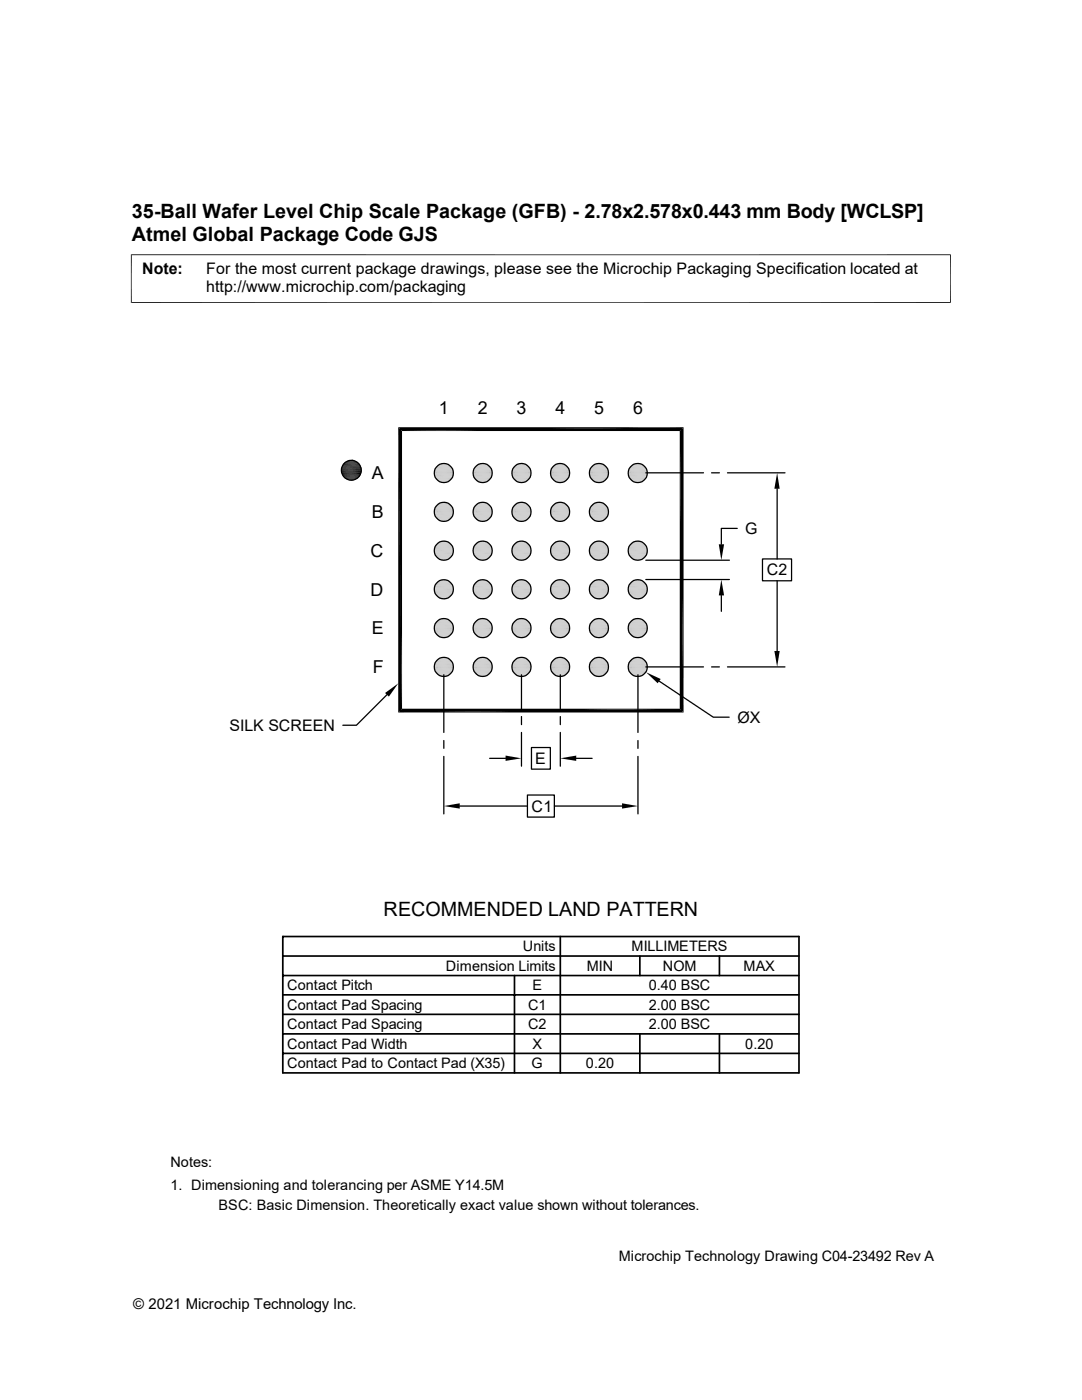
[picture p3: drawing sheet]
<svg xmlns="http://www.w3.org/2000/svg" width="216mm" height="279mm" viewBox="0 0 216 279" stroke-linecap="round" stroke-linejoin="round" font-family="sans-serif">
<g fill="#c0c0c0">
<path d="M88.3 92.5h.5z"/>
<path d="M96 92.5h.5z"/>
<path d="M103.8 92.5h.5z"/>
<path d="M111.5 92.5h.5z"/>
<path d="M119.3 92.5h.4z"/>
<path d="M127 92.5h.5z"/>
<path d="M126.8 92.5h.9z"/>
<path d="M127 92.5h.7z"/>
<path d="M119.1 92.5h.9z"/>
<path d="M119.3 92.5h.7z"/>
<path d="M111.4 92.5h.8z"/>
<path d="M111.5 92.5h.7z"/>
<path d="M103.6 92.5h.9z"/>
<path d="M103.8 92.5h.7z"/>
<path d="M95.9 92.5h.8z"/>
<path d="M96 92.5h.7z"/>
<path d="M88.1 92.5h.9z"/>
<path d="M88.3 92.5h.7z"/>
<path d="M126.6 92.6h1.3z"/>
<path d="M126.8 92.5l1.1 .1z"/>
<path d="M118.9 92.6h1.2z"/>
<path d="M119.1 92.5l1 .1z"/>
<path d="M111.1 92.6h1.3z"/>
<path d="M111.4 92.5l1 .1z"/>
<path d="M103.4 92.6h1.2z"/>
<path d="M103.6 92.5l1 .1z"/>
<path d="M95.7 92.6h1.2z"/>
<path d="M95.9 92.5l1 .1z"/>
<path d="M87.9 92.6h1.3z"/>
<path d="M88.1 92.5l1.1 .1z"/>
<path d="M126.5 92.6h1.6z"/>
<path d="M126.6 92.6h1.5z"/>
<path d="M118.7 92.6h1.6z"/>
<path d="M118.9 92.6h1.4z"/>
<path d="M111 92.6h1.6z"/>
<path d="M111.1 92.6h1.5z"/>
<path d="M103.3 92.6h1.6z"/>
<path d="M103.4 92.6h1.5z"/>
<path d="M95.5 92.6h1.6z"/>
<path d="M95.7 92.6h1.4z"/>
<path d="M87.8 92.6h1.6z"/>
<path d="M87.9 92.6h1.5z"/>
<path d="M126.3 92.7h1.9z"/>
<path d="M126.5 92.6l1.7 .1z"/>
<path d="M118.5 92.7h2z"/>
<path d="M118.7 92.6l1.8 .1z"/>
<path d="M110.8 92.7h1.9z"/>
<path d="M111 92.6l1.7 .1z"/>
<path d="M103.1 92.7h1.9z"/>
<path d="M103.3 92.6l1.7 .1z"/>
<path d="M95.3 92.7h1.9z"/>
<path d="M95.5 92.6l1.7 .1z"/>
<path d="M87.6 92.7h1.9z"/>
<path d="M87.8 92.6l1.7 .1z"/>
</g>
<g fill="none" stroke="#c0c0c0" stroke-width=".2">
<path d="M86.6 94.1h3.9M86.6 94.5h3.9M86.6 94.7h3.9M86.7 93.9h3.8M86.7 93.8h3.7M86.7 95h3.7M86.7 93.6h3.6M86.7 95.2h3.6M86.8 93.4h3.5M86.8 95.4h3.5M87 93.3h3.2M87 95.5h3.2"/>
<path d="M87 93.1h3M87 95.7h3M87.2 93h2.8M87.2 95.8h2.8M87.3 92.9h2.5M87.3 95.9h2.5M87.5 92.8h2.2M87.5 96h2.2M94.4 94.1h3.8M94.4 94.5h3.8M94.4 94.7h3.8M94.4 93.9h3.8"/>
<path d="M94.4 93.8h3.7M94.4 95h3.7M94.5 93.6h3.6M94.5 95.2h3.6M94.6 93.4h3.4M94.6 95.4h3.4M94.7 93.3h3.2M94.7 95.5h3.2M94.8 93.1h3M94.8 95.7h3M94.9 93h2.8M94.9 95.8h2.8"/>
<path d="M95 92.9h2.5M95 95.9h2.5M95.2 92.8h2.2M95.2 96h2.2M102.1 94.1h3.9M102.1 94.5h3.9M102.1 94.7h3.9M102.2 93.9h3.7M102.2 93.8h3.7M102.2 95h3.7M102.2 93.6h3.6M102.2 95.2h3.6"/>
<path d="M102.3 93.4h3.4M102.3 95.4h3.4M102.4 93.3h3.3M102.4 95.5h3.3M102.5 93.1h3M102.5 95.7h3M102.7 93h2.8M102.7 95.8h2.8M102.8 92.9h2.5M102.8 95.9h2.5M102.9 92.8h2.3M102.9 96h2.3"/>
<path d="M109.9 94.1h3.8M109.9 94.5h3.8M109.9 94.7h3.8M109.9 93.9h3.8M109.9 93.8h3.7M109.9 95h3.7M110 93.6h3.6M110 95.2h3.6M110.1 93.4h3.4M110.1 95.4h3.4M110.2 93.3h3.2M110.2 95.5h3.2"/>
<path d="M110.3 93.1h3M110.3 95.7h3M110.4 93h2.8M110.4 95.8h2.8M110.5 92.9h2.5M110.5 95.9h2.5M110.7 92.8h2.2M110.7 96h2.2M117.6 94.1h3.9M117.6 94.5h3.9M117.6 94.7h3.9M117.6 93.8h3.8"/>
<path d="M117.6 93.9h3.8M117.6 95h3.8M117.7 93.6h3.6M117.7 95.2h3.6M117.8 93.4h3.4M117.8 95.4h3.4M117.9 93.3h3.3M117.9 95.5h3.3M118 93.1h3M118 95.7h3M118.2 93h2.7M118.2 95.8h2.7"/>
<path d="M118.2 92.9h2.6M118.2 95.9h2.6M118.4 92.8h2.2M118.4 96h2.2M125.3 94.1h3.9M125.3 94.5h3.9M125.3 94.7h3.9M125.4 93.8h3.7M125.4 93.9h3.8M125.4 95h3.7M125.5 93.6h3.6M125.5 95.2h3.6"/>
<path d="M125.6 93.4h3.4M125.6 95.4h3.4M125.6 93.3h3.3M125.6 95.5h3.3M125.7 93.1h3.1M125.7 95.7h3.1M125.9 93h2.8M125.9 95.8h2.8M126 92.9h2.5M126 95.9h2.5M126.2 92.8h2.2M126.2 96h2.2"/>
</g>
<path d="M86.6 94.3h3.9M86.7 94.8h3.8M94.4 94.3h3.8M94.4 94.8h3.8M102.1 94.3h3.9M102.2 94.8h3.7M109.9 94.3h3.8M109.9 94.8h3.8M117.6 94.3h3.9M117.6 94.8h3.8M125.3 94.3h3.9M125.4 94.8h3.8" fill="none" stroke="#c0c0c0" stroke-width=".21"/>
<g fill="#c0c0c0">
<path d="M126.3 96.1h1.8z"/>
<path d="M126.3 96.1h1.9z"/>
<path d="M118.5 96.1h1.8z"/>
<path d="M118.5 96.1h2z"/>
<path d="M110.8 96.1h1.8z"/>
<path d="M110.8 96.1h1.9z"/>
<path d="M103.1 96.1h1.8z"/>
<path d="M103.1 96.1h1.9z"/>
<path d="M95.3 96.1h1.8z"/>
<path d="M95.3 96.1h1.9z"/>
<path d="M87.6 96.1h1.8z"/>
<path d="M87.6 96.1h1.9z"/>
<path d="M126.5 96.1l1.4 .1z"/>
<path d="M126.5 96.1h1.6z"/>
<path d="M118.7 96.1l1.4 .1z"/>
<path d="M118.7 96.1h1.6z"/>
<path d="M111 96.1l1.4 .1z"/>
<path d="M111 96.1h1.6z"/>
<path d="M103.3 96.1l1.3 .1z"/>
<path d="M103.3 96.1h1.6z"/>
<path d="M95.5 96.1l1.4 .1z"/>
<path d="M95.5 96.1h1.6z"/>
<path d="M87.8 96.1l1.4 .1z"/>
<path d="M87.8 96.1h1.6z"/>
<path d="M126.6 96.2l1.1 .1z"/>
<path d="M126.6 96.2h1.3z"/>
<path d="M118.9 96.2l1.1 .1z"/>
<path d="M118.9 96.2h1.2z"/>
<path d="M111.1 96.2l1.1 .1z"/>
<path d="M111.1 96.2h1.3z"/>
<path d="M103.4 96.2l1.1 .1z"/>
<path d="M103.4 96.2h1.2z"/>
<path d="M95.7 96.2l1 .1z"/>
<path d="M95.7 96.2h1.2z"/>
<path d="M87.9 96.2l1.1 .1z"/>
<path d="M87.9 96.2h1.3z"/>
<path d="M88.3 96.3h.5z"/>
<path d="M96 96.3h.5z"/>
<path d="M103.8 96.3h.5z"/>
<path d="M111.5 96.3h.5z"/>
<path d="M119.3 96.3h.4z"/>
<path d="M127 96.3h.5z"/>
<path d="M126.8 96.3h.7z"/>
<path d="M126.8 96.3h.9z"/>
<path d="M119.1 96.3h.6z"/>
<path d="M119.1 96.3h.9z"/>
<path d="M111.4 96.3h.6z"/>
<path d="M111.4 96.3h.8z"/>
<path d="M103.6 96.3h.7z"/>
<path d="M103.6 96.3h.9z"/>
<path d="M95.9 96.3h.6z"/>
<path d="M95.9 96.3h.8z"/>
<path d="M88.1 96.3h.7z"/>
<path d="M88.1 96.3h.9z"/>
<path d="M88.3 100.2h.5z"/>
<path d="M96 100.2h.5z"/>
<path d="M103.8 100.2h.5z"/>
<path d="M111.5 100.2h.5z"/>
<path d="M119.3 100.2h.4z"/>
<path d="M119.1 100.2h.9z"/>
<path d="M119.3 100.2h.7z"/>
<path d="M111.4 100.2h.8z"/>
<path d="M111.5 100.2h.7z"/>
<path d="M103.6 100.2h.9z"/>
<path d="M103.8 100.2h.7z"/>
<path d="M95.9 100.2h.8z"/>
<path d="M96 100.2h.7z"/>
<path d="M88.1 100.2h.9z"/>
<path d="M88.3 100.2h.7z"/>
<path d="M118.9 100.3h1.2z"/>
<path d="M119.1 100.2l1 .1z"/>
<path d="M111.1 100.3h1.3z"/>
<path d="M111.4 100.2l1 .1z"/>
<path d="M103.4 100.3h1.2z"/>
<path d="M103.6 100.2l1 .1z"/>
<path d="M95.7 100.3h1.2z"/>
<path d="M95.9 100.2l1 .1z"/>
<path d="M87.9 100.3h1.3z"/>
<path d="M88.1 100.2l1.1 .1z"/>
<path d="M118.7 100.4h1.6z"/>
<path d="M118.9 100.3l1.4 .1z"/>
<path d="M111 100.4h1.6z"/>
<path d="M111.1 100.3l1.5 .1z"/>
<path d="M103.3 100.4h1.6z"/>
<path d="M103.4 100.3l1.5 .1z"/>
<path d="M95.5 100.4h1.6z"/>
<path d="M95.7 100.3l1.4 .1z"/>
<path d="M87.8 100.4h1.6z"/>
<path d="M87.9 100.3l1.5 .1z"/>
<path d="M118.5 100.5h2z"/>
<path d="M118.7 100.4l1.8 .1z"/>
<path d="M110.8 100.5h1.9z"/>
<path d="M111 100.4l1.7 .1z"/>
<path d="M103.1 100.5h1.9z"/>
<path d="M103.3 100.4l1.7 .1z"/>
<path d="M95.3 100.5h1.9z"/>
<path d="M95.5 100.4l1.7 .1z"/>
<path d="M87.6 100.5h1.9z"/>
<path d="M87.8 100.4l1.7 .1z"/>
</g>
<g fill="none" stroke="#c0c0c0" stroke-width=".2">
<path d="M86.6 101.9h3.9M86.6 102.2h3.9M86.6 102.4h3.9M86.7 101.7h3.8M86.7 101.5h3.7M86.7 102.8h3.7M86.7 101.3h3.6M86.7 103h3.6M86.8 101.2h3.5M86.8 103.1h3.5M87 101h3.2M87 103.3h3.2"/>
<path d="M87 100.9h3M87 103.4h3M87.2 100.7h2.8M87.2 103.5h2.8M87.3 100.6h2.5M87.3 103.7h2.5M87.5 100.5h2.2M87.5 103.8h2.2M94.4 101.9h3.8M94.4 102.2h3.8M94.4 102.4h3.8M94.4 101.7h3.8"/>
<path d="M94.4 101.5h3.7M94.4 102.8h3.7M94.5 101.3h3.6M94.5 103h3.6M94.6 101.2h3.4M94.6 103.1h3.4M94.7 101h3.2M94.7 103.3h3.2M94.8 100.9h3M94.8 103.4h3M94.9 100.7h2.8M94.9 103.5h2.8"/>
<path d="M95 100.6h2.5M95 103.7h2.5M95.2 100.5h2.2M95.2 103.8h2.2M102.1 101.9h3.9M102.1 102.2h3.9M102.1 102.4h3.9M102.2 101.7h3.7M102.2 101.5h3.7M102.2 102.8h3.7M102.2 101.3h3.6M102.2 103h3.6"/>
<path d="M102.3 101.2h3.4M102.3 103.1h3.4M102.4 101h3.3M102.4 103.3h3.3M102.5 100.9h3M102.5 103.4h3M102.7 100.7h2.8M102.7 103.5h2.8M102.8 100.6h2.5M102.8 103.7h2.5M102.9 100.5h2.3M102.9 103.8h2.3"/>
<path d="M109.9 101.9h3.8M109.9 102.2h3.8M109.9 102.4h3.8M109.9 101.7h3.8M109.9 101.5h3.7M109.9 102.8h3.7M110 101.3h3.6M110 103h3.6M110.1 101.2h3.4M110.1 103.1h3.4M110.2 101h3.2M110.2 103.3h3.2"/>
<path d="M110.3 100.9h3M110.3 103.4h3M110.4 100.7h2.8M110.4 103.5h2.8M110.5 100.6h2.5M110.5 103.7h2.5M110.7 100.5h2.2M110.7 103.8h2.2M117.6 101.9h3.9M117.6 102.2h3.9M117.6 102.4h3.9M117.6 101.5h3.8"/>
<path d="M117.6 101.7h3.8M117.6 102.8h3.8M117.7 101.3h3.6M117.7 103h3.6M117.8 101.2h3.4M117.8 103.1h3.4M117.9 101h3.3M117.9 103.3h3.3M118 100.9h3M118 103.4h3M118.2 100.7h2.7M118.2 103.5h2.7"/>
<path d="M118.2 100.6h2.6M118.2 103.7h2.6M118.4 100.5h2.2M118.4 103.8h2.2"/>
</g>
<path d="M86.6 102h3.9M86.7 102.6h3.8M94.4 102h3.8M94.4 102.6h3.8M102.1 102h3.9M102.2 102.6h3.7M109.9 102h3.8M109.9 102.6h3.8M117.6 102h3.9M117.6 102.6h3.8" fill="none" stroke="#c0c0c0" stroke-width=".21"/>
<g fill="#c0c0c0">
<path d="M118.5 103.8l1.8 .1z"/>
<path d="M118.5 103.8h2z"/>
<path d="M110.8 103.8l1.8 .1z"/>
<path d="M110.8 103.8h1.9z"/>
<path d="M103.1 103.8l1.8 .1z"/>
<path d="M103.1 103.8h1.9z"/>
<path d="M95.3 103.8l1.8 .1z"/>
<path d="M95.3 103.8h1.9z"/>
<path d="M87.6 103.8l1.8 .1z"/>
<path d="M87.6 103.8h1.9z"/>
<path d="M118.7 103.9l1.4 .1z"/>
<path d="M118.7 103.9h1.6z"/>
<path d="M111 103.9l1.4 .1z"/>
<path d="M111 103.9h1.6z"/>
<path d="M103.3 103.9l1.3 .1z"/>
<path d="M103.3 103.9h1.6z"/>
<path d="M95.5 103.9l1.4 .1z"/>
<path d="M95.5 103.9h1.6z"/>
<path d="M87.8 103.9l1.4 .1z"/>
<path d="M87.8 103.9h1.6z"/>
<path d="M118.9 104h1.1z"/>
<path d="M118.9 104h1.2z"/>
<path d="M111.1 104h1.1z"/>
<path d="M111.1 104h1.3z"/>
<path d="M103.4 104h1.1z"/>
<path d="M103.4 104h1.2z"/>
<path d="M95.7 104h1z"/>
<path d="M95.7 104h1.2z"/>
<path d="M87.9 104h1.1z"/>
<path d="M87.9 104h1.3z"/>
<path d="M88.3 104.1h.5z"/>
<path d="M96 104.1h.5z"/>
<path d="M103.8 104.1h.5z"/>
<path d="M111.5 104.1h.5z"/>
<path d="M119.3 104.1h.4z"/>
<path d="M119.1 104l.6 .1z"/>
<path d="M119.1 104h.9z"/>
<path d="M111.4 104l.6 .1z"/>
<path d="M111.4 104h.8z"/>
<path d="M103.6 104l.7 .1z"/>
<path d="M103.6 104h.9z"/>
<path d="M95.9 104l.6 .1z"/>
<path d="M95.9 104h.8z"/>
<path d="M88.1 104l.7 .1z"/>
<path d="M88.1 104h.9z"/>
<path d="M88.3 108h.5z"/>
<path d="M96 108h.5z"/>
<path d="M103.8 108h.5z"/>
<path d="M111.5 108h.5z"/>
<path d="M119.3 108h.4z"/>
<path d="M127 108h.5z"/>
<path d="M126.8 108h.9z"/>
<path d="M127 108h.7z"/>
<path d="M119.1 108h.9z"/>
<path d="M119.3 108h.7z"/>
<path d="M111.4 108h.8z"/>
<path d="M111.5 108h.7z"/>
<path d="M103.6 108h.9z"/>
<path d="M103.8 108h.7z"/>
<path d="M95.9 108h.8z"/>
<path d="M96 108h.7z"/>
<path d="M88.1 108h.9z"/>
<path d="M88.3 108h.7z"/>
<path d="M126.6 108h1.3z"/>
<path d="M126.8 108h1.1z"/>
<path d="M118.9 108h1.2z"/>
<path d="M119.1 108h1z"/>
<path d="M111.1 108h1.3z"/>
<path d="M111.4 108h1z"/>
<path d="M103.4 108h1.2z"/>
<path d="M103.6 108h1z"/>
<path d="M95.7 108h1.2z"/>
<path d="M95.9 108h1z"/>
<path d="M87.9 108h1.3z"/>
<path d="M88.1 108h1.1z"/>
<path d="M126.5 108.1h1.6z"/>
<path d="M126.6 108l1.5 .1z"/>
<path d="M118.7 108.1h1.6z"/>
<path d="M118.9 108l1.4 .1z"/>
<path d="M111 108.1h1.6z"/>
<path d="M111.1 108l1.5 .1z"/>
<path d="M103.3 108.1h1.6z"/>
<path d="M103.4 108l1.5 .1z"/>
<path d="M95.5 108.1h1.6z"/>
<path d="M95.7 108l1.4 .1z"/>
<path d="M87.8 108.1h1.6z"/>
<path d="M87.9 108l1.5 .1z"/>
<path d="M126.3 108.2h1.9z"/>
<path d="M126.5 108.1l1.7 .1z"/>
<path d="M118.5 108.2h2z"/>
<path d="M118.7 108.1l1.8 .1z"/>
<path d="M110.8 108.2h1.9z"/>
<path d="M111 108.1l1.7 .1z"/>
<path d="M103.1 108.2h1.9z"/>
<path d="M103.3 108.1l1.7 .1z"/>
<path d="M95.3 108.2h1.9z"/>
<path d="M95.5 108.1l1.7 .1z"/>
<path d="M87.6 108.2h1.9z"/>
<path d="M87.8 108.1l1.7 .1z"/>
</g>
<g fill="none" stroke="#c0c0c0" stroke-width=".2">
<path d="M86.6 109.6h3.9M86.6 110h3.9M86.6 110.2h3.9M86.7 109.4h3.8M86.7 110.3h3.8M86.7 109.3h3.7M86.7 109.1h3.6M86.7 110.7h3.6M86.8 108.9h3.5M86.8 110.8h3.5M87 108.8h3.2M87 111h3.2"/>
<path d="M87 108.6h3M87 111.1h3M87.2 108.5h2.8M87.2 111.3h2.8M87.3 108.4h2.5M87.3 111.4h2.5M87.5 108.2h2.2M87.5 111.5h2.2M94.4 109.6h3.8M94.4 110h3.8M94.4 110.2h3.8M94.4 109.4h3.8"/>
<path d="M94.4 110.3h3.8M94.4 109.3h3.7M94.5 109.1h3.6M94.5 110.7h3.6M94.6 108.9h3.4M94.6 110.8h3.4M94.7 108.8h3.2M94.7 111h3.2M94.8 108.6h3M94.8 111.1h3M94.9 108.5h2.8M94.9 111.3h2.8"/>
<path d="M95 108.4h2.5M95 111.4h2.5M95.2 108.2h2.2M95.2 111.5h2.2M102.1 109.6h3.9M102.1 110h3.9M102.1 110.2h3.9M102.2 109.4h3.7M102.2 110.3h3.7M102.2 109.3h3.7M102.2 109.1h3.6M102.2 110.7h3.6"/>
<path d="M102.3 108.9h3.4M102.3 110.8h3.4M102.4 108.8h3.3M102.4 111h3.3M102.5 108.6h3M102.5 111.1h3M102.7 108.5h2.8M102.7 111.3h2.8M102.8 108.4h2.5M102.8 111.4h2.5M102.9 108.2h2.3M102.9 111.5h2.3"/>
<path d="M109.9 109.6h3.8M109.9 110h3.8M109.9 110.2h3.8M109.9 109.4h3.8M109.9 110.3h3.8M109.9 109.3h3.7M110 109.1h3.6M110 110.7h3.6M110.1 108.9h3.4M110.1 110.8h3.4M110.2 108.8h3.2M110.2 111h3.2"/>
<path d="M110.3 108.6h3M110.3 111.1h3M110.4 108.5h2.8M110.4 111.3h2.8M110.5 108.4h2.5M110.5 111.4h2.5M110.7 108.2h2.2M110.7 111.5h2.2M117.6 109.6h3.9M117.6 110h3.9M117.6 110.2h3.9M117.6 109.3h3.8"/>
<path d="M117.6 109.4h3.8M117.6 110.3h3.8M117.7 109.1h3.6M117.7 110.7h3.6M117.8 108.9h3.4M117.8 110.8h3.4M117.9 108.8h3.3M117.9 111h3.3M118 108.6h3M118 111.1h3M118.2 108.5h2.7M118.2 111.3h2.7"/>
<path d="M118.2 108.4h2.6M118.2 111.4h2.6M118.4 108.2h2.2M118.4 111.5h2.2M125.3 109.6h3.9M125.3 110h3.9M125.3 110.2h3.9M125.4 109.3h3.7M125.4 109.4h3.8M125.4 110.3h3.8M125.5 109.1h3.6M125.5 110.7h3.6"/>
<path d="M125.6 108.9h3.4M125.6 110.8h3.4M125.6 108.8h3.3M125.6 111h3.3M125.7 108.6h3.1M125.7 111.1h3.1M125.9 108.5h2.8M125.9 111.3h2.8M126 108.4h2.5M126 111.4h2.5M126.2 108.2h2.2M126.2 111.5h2.2"/>
</g>
<path d="M86.6 109.8h3.9M86.7 110.5h3.7M94.4 109.8h3.8M94.4 110.5h3.7M102.1 109.8h3.9M102.2 110.5h3.7M109.9 109.8h3.8M109.9 110.5h3.7M117.6 109.8h3.9M117.6 110.5h3.8M125.3 109.8h3.9M125.4 110.5h3.7" fill="none" stroke="#c0c0c0" stroke-width=".21"/>
<g fill="#c0c0c0">
<path d="M126.3 111.5l1.8 .1z"/>
<path d="M126.3 111.5h1.9z"/>
<path d="M118.5 111.5l1.8 .1z"/>
<path d="M118.5 111.5h2z"/>
<path d="M110.8 111.5l1.8 .1z"/>
<path d="M110.8 111.5h1.9z"/>
<path d="M103.1 111.5l1.8 .1z"/>
<path d="M103.1 111.5h1.9z"/>
<path d="M95.3 111.5l1.8 .1z"/>
<path d="M95.3 111.5h1.9z"/>
<path d="M87.6 111.5l1.8 .1z"/>
<path d="M87.6 111.5h1.9z"/>
<path d="M126.5 111.6l1.4 .1z"/>
<path d="M126.5 111.6h1.6z"/>
<path d="M118.7 111.6l1.4 .1z"/>
<path d="M118.7 111.6h1.6z"/>
<path d="M111 111.6l1.4 .1z"/>
<path d="M111 111.6h1.6z"/>
<path d="M103.3 111.6l1.3 .1z"/>
<path d="M103.3 111.6h1.6z"/>
<path d="M95.5 111.6l1.4 .1z"/>
<path d="M95.5 111.6h1.6z"/>
<path d="M87.8 111.6l1.4 .1z"/>
<path d="M87.8 111.6h1.6z"/>
<path d="M126.6 111.7l1.1 .1z"/>
<path d="M126.6 111.7h1.3z"/>
<path d="M118.9 111.7l1.1 .1z"/>
<path d="M118.9 111.7h1.2z"/>
<path d="M111.1 111.7l1.1 .1z"/>
<path d="M111.1 111.7h1.3z"/>
<path d="M103.4 111.7l1.1 .1z"/>
<path d="M103.4 111.7h1.2z"/>
<path d="M95.7 111.7l1 .1z"/>
<path d="M95.7 111.7h1.2z"/>
<path d="M87.9 111.7l1.1 .1z"/>
<path d="M87.9 111.7h1.3z"/>
<path d="M88.3 111.8h.5z"/>
<path d="M96 111.8h.5z"/>
<path d="M103.8 111.8h.5z"/>
<path d="M111.5 111.8h.5z"/>
<path d="M119.3 111.8h.4z"/>
<path d="M127 111.8h.5z"/>
<path d="M126.8 111.8h.7z"/>
<path d="M126.8 111.8h.9z"/>
<path d="M119.1 111.8h.6z"/>
<path d="M119.1 111.8h.9z"/>
<path d="M111.4 111.8h.6z"/>
<path d="M111.4 111.8h.8z"/>
<path d="M103.6 111.8h.7z"/>
<path d="M103.6 111.8h.9z"/>
<path d="M95.9 111.8h.6z"/>
<path d="M95.9 111.8h.8z"/>
<path d="M88.1 111.8h.7z"/>
<path d="M88.1 111.8h.9z"/>
<path d="M88.3 115.7h.5z"/>
<path d="M96 115.7h.5z"/>
<path d="M103.8 115.7h.5z"/>
<path d="M111.5 115.7h.5z"/>
<path d="M119.3 115.7h.4z"/>
<path d="M127 115.7h.5z"/>
<path d="M126.8 115.7h.9z"/>
<path d="M127 115.7h.7z"/>
<path d="M119.1 115.7h.9z"/>
<path d="M119.3 115.7h.7z"/>
<path d="M111.4 115.7h.8z"/>
<path d="M111.5 115.7h.7z"/>
<path d="M103.6 115.7h.9z"/>
<path d="M103.8 115.7h.7z"/>
<path d="M95.9 115.7h.8z"/>
<path d="M96 115.7h.7z"/>
<path d="M88.1 115.7h.9z"/>
<path d="M88.3 115.7h.7z"/>
<path d="M126.6 115.8h1.3z"/>
<path d="M126.8 115.7l1.1 .1z"/>
<path d="M118.9 115.8h1.2z"/>
<path d="M119.1 115.7l1 .1z"/>
<path d="M111.1 115.8h1.3z"/>
<path d="M111.4 115.7l1 .1z"/>
<path d="M103.4 115.8h1.2z"/>
<path d="M103.6 115.7l1 .1z"/>
<path d="M95.7 115.8h1.2z"/>
<path d="M95.9 115.7l1 .1z"/>
<path d="M87.9 115.8h1.3z"/>
<path d="M88.1 115.7l1.1 .1z"/>
<path d="M126.5 115.9h1.6z"/>
<path d="M126.6 115.8l1.5 .1z"/>
<path d="M118.7 115.9h1.6z"/>
<path d="M118.9 115.8l1.4 .1z"/>
<path d="M111 115.9h1.6z"/>
<path d="M111.1 115.8l1.5 .1z"/>
<path d="M103.3 115.9h1.6z"/>
<path d="M103.4 115.8l1.5 .1z"/>
<path d="M95.5 115.9h1.6z"/>
<path d="M95.7 115.8l1.4 .1z"/>
<path d="M87.8 115.9h1.6z"/>
<path d="M87.9 115.8l1.5 .1z"/>
<path d="M126.3 116h1.9z"/>
<path d="M126.5 115.9l1.7 .1z"/>
<path d="M118.5 116h2z"/>
<path d="M118.7 115.9l1.8 .1z"/>
<path d="M110.8 116h1.9z"/>
<path d="M111 115.9l1.7 .1z"/>
<path d="M103.1 116h1.9z"/>
<path d="M103.3 115.9l1.7 .1z"/>
<path d="M95.3 116h1.9z"/>
<path d="M95.5 115.9l1.7 .1z"/>
<path d="M87.6 116h1.9z"/>
<path d="M87.8 115.9l1.7 .1z"/>
</g>
<g fill="none" stroke="#c0c0c0" stroke-width=".2">
<path d="M86.6 117.3h3.9M86.6 117.5h3.9M86.6 117.9h3.9M86.7 117.2h3.8M86.7 118.1h3.8M86.7 118.2h3.7M86.7 116.8h3.6M86.7 118.4h3.6M86.8 116.7h3.5M86.8 118.6h3.5M87 116.5h3.2M87 118.7h3.2"/>
<path d="M87 116.4h3M87 118.9h3M87.2 116.2h2.8M87.2 119h2.8M87.3 116.1h2.5M87.3 119.1h2.5M87.5 116h2.2M87.5 119.3h2.2M94.4 117.3h3.8M94.4 117.5h3.8M94.4 117.9h3.8M94.4 117.2h3.8"/>
<path d="M94.4 118.1h3.8M94.4 118.2h3.7M94.5 116.8h3.6M94.5 118.4h3.6M94.6 116.7h3.4M94.6 118.6h3.4M94.7 116.5h3.2M94.7 118.7h3.2M94.8 116.4h3M94.8 118.9h3M94.9 116.2h2.8M94.9 119h2.8"/>
<path d="M95 116.1h2.5M95 119.1h2.5M95.2 116h2.2M95.2 119.3h2.2M102.1 117.3h3.9M102.1 117.5h3.9M102.1 117.9h3.9M102.2 117.2h3.7M102.2 118.1h3.7M102.2 118.2h3.7M102.2 116.8h3.6M102.2 118.4h3.6"/>
<path d="M102.3 116.7h3.4M102.3 118.6h3.4M102.4 116.5h3.3M102.4 118.7h3.3M102.5 116.4h3M102.5 118.9h3M102.7 116.2h2.8M102.7 119h2.8M102.8 116.1h2.5M102.8 119.1h2.5M102.9 116h2.3M102.9 119.3h2.3"/>
<path d="M109.9 117.3h3.8M109.9 117.5h3.8M109.9 117.9h3.8M109.9 117.2h3.8M109.9 118.1h3.8M109.9 118.2h3.7M110 116.8h3.6M110 118.4h3.6M110.1 116.7h3.4M110.1 118.6h3.4M110.2 116.5h3.2M110.2 118.7h3.2"/>
<path d="M110.3 116.4h3M110.3 118.9h3M110.4 116.2h2.8M110.4 119h2.8M110.5 116.1h2.5M110.5 119.1h2.5M110.7 116h2.2M110.7 119.3h2.2M117.6 117.3h3.9M117.6 117.5h3.9M117.6 117.9h3.9M117.6 117.2h3.8"/>
<path d="M117.6 118.1h3.8M117.6 118.2h3.8M117.7 116.8h3.6M117.7 118.4h3.6M117.8 116.7h3.4M117.8 118.6h3.4M117.9 116.5h3.3M117.9 118.7h3.3M118 116.4h3M118 118.9h3M118.2 116.2h2.7M118.2 119h2.7"/>
<path d="M118.2 116.1h2.6M118.2 119.1h2.6M118.4 116h2.2M118.4 119.3h2.2M125.3 117.3h3.9M125.3 117.5h3.9M125.3 117.9h3.9M125.4 117.2h3.8M125.4 118.1h3.8M125.4 118.2h3.7M125.5 116.8h3.6M125.5 118.4h3.6"/>
<path d="M125.6 116.7h3.4M125.6 118.6h3.4M125.6 116.5h3.3M125.6 118.7h3.3M125.7 116.4h3.1M125.7 118.9h3.1M125.9 116.2h2.8M125.9 119h2.8M126 116.1h2.5M126 119.1h2.5M126.2 116h2.2M126.2 119.3h2.2"/>
</g>
<path d="M86.6 117.7h3.9M86.7 117h3.7M94.4 117.7h3.8M94.4 117h3.7M102.1 117.7h3.9M102.2 117h3.7M109.9 117.7h3.8M109.9 117h3.7M117.6 117.7h3.9M117.6 117h3.8M125.3 117.7h3.9M125.4 117h3.7" fill="none" stroke="#c0c0c0" stroke-width=".21"/>
<g fill="#c0c0c0">
<path d="M126.3 119.3l1.8 .1z"/>
<path d="M126.3 119.3h1.9z"/>
<path d="M118.5 119.3l1.8 .1z"/>
<path d="M118.5 119.3h2z"/>
<path d="M110.8 119.3l1.8 .1z"/>
<path d="M110.8 119.3h1.9z"/>
<path d="M103.1 119.3l1.8 .1z"/>
<path d="M103.1 119.3h1.9z"/>
<path d="M95.3 119.3l1.8 .1z"/>
<path d="M95.3 119.3h1.9z"/>
<path d="M87.6 119.3l1.8 .1z"/>
<path d="M87.6 119.3h1.9z"/>
<path d="M126.5 119.4l1.4 .1z"/>
<path d="M126.5 119.4h1.6z"/>
<path d="M118.7 119.4l1.4 .1z"/>
<path d="M118.7 119.4h1.6z"/>
<path d="M111 119.4l1.4 .1z"/>
<path d="M111 119.4h1.6z"/>
<path d="M103.3 119.4l1.3 .1z"/>
<path d="M103.3 119.4h1.6z"/>
<path d="M95.5 119.4l1.4 .1z"/>
<path d="M95.5 119.4h1.6z"/>
<path d="M87.8 119.4l1.4 .1z"/>
<path d="M87.8 119.4h1.6z"/>
<path d="M126.6 119.5h1.1z"/>
<path d="M126.6 119.5h1.3z"/>
<path d="M118.9 119.5h1.1z"/>
<path d="M118.9 119.5h1.2z"/>
<path d="M111.1 119.5h1.1z"/>
<path d="M111.1 119.5h1.3z"/>
<path d="M103.4 119.5h1.1z"/>
<path d="M103.4 119.5h1.2z"/>
<path d="M95.7 119.5h1z"/>
<path d="M95.7 119.5h1.2z"/>
<path d="M87.9 119.5h1.1z"/>
<path d="M87.9 119.5h1.3z"/>
<path d="M88.3 119.5h.5z"/>
<path d="M96 119.5h.5z"/>
<path d="M103.8 119.5h.5z"/>
<path d="M111.5 119.5h.5z"/>
<path d="M119.3 119.5h.4z"/>
<path d="M127 119.5h.5z"/>
<path d="M126.8 119.5h.7z"/>
<path d="M126.8 119.5h.9z"/>
<path d="M119.1 119.5h.6z"/>
<path d="M119.1 119.5h.9z"/>
<path d="M111.4 119.5h.6z"/>
<path d="M111.4 119.5h.8z"/>
<path d="M103.6 119.5h.7z"/>
<path d="M103.6 119.5h.9z"/>
<path d="M95.9 119.5h.6z"/>
<path d="M95.9 119.5h.8z"/>
<path d="M88.1 119.5h.7z"/>
<path d="M88.1 119.5h.9z"/>
<path d="M88.3 123.4h.5z"/>
<path d="M96 123.4h.5z"/>
<path d="M103.8 123.4h.5z"/>
<path d="M111.5 123.4h.5z"/>
<path d="M119.3 123.4h.4z"/>
<path d="M127 123.4h.5z"/>
<path d="M126.8 123.5h.9z"/>
<path d="M127 123.4l.7 .1z"/>
<path d="M119.1 123.5h.9z"/>
<path d="M119.3 123.4l.7 .1z"/>
<path d="M111.4 123.5h.8z"/>
<path d="M111.5 123.4l.7 .1z"/>
<path d="M103.6 123.5h.9z"/>
<path d="M103.8 123.4l.7 .1z"/>
<path d="M95.9 123.5h.8z"/>
<path d="M96 123.4l.7 .1z"/>
<path d="M88.1 123.5h.9z"/>
<path d="M88.3 123.4l.7 .1z"/>
<path d="M126.6 123.5h1.3z"/>
<path d="M126.8 123.5h1.1z"/>
<path d="M118.9 123.5h1.2z"/>
<path d="M119.1 123.5h1z"/>
<path d="M111.1 123.5h1.3z"/>
<path d="M111.4 123.5h1z"/>
<path d="M103.4 123.5h1.2z"/>
<path d="M103.6 123.5h1z"/>
<path d="M95.7 123.5h1.2z"/>
<path d="M95.9 123.5h1z"/>
<path d="M87.9 123.5h1.3z"/>
<path d="M88.1 123.5h1.1z"/>
<path d="M126.5 123.6h1.6z"/>
<path d="M126.6 123.5l1.5 .1z"/>
<path d="M118.7 123.6h1.6z"/>
<path d="M118.9 123.5l1.4 .1z"/>
<path d="M111 123.6h1.6z"/>
<path d="M111.1 123.5l1.5 .1z"/>
<path d="M103.3 123.6h1.6z"/>
<path d="M103.4 123.5l1.5 .1z"/>
<path d="M95.5 123.6h1.6z"/>
<path d="M95.7 123.5l1.4 .1z"/>
<path d="M87.8 123.6h1.6z"/>
<path d="M87.9 123.5l1.5 .1z"/>
<path d="M126.3 123.7h1.9z"/>
<path d="M126.5 123.6l1.7 .1z"/>
<path d="M118.5 123.7h2z"/>
<path d="M118.7 123.6l1.8 .1z"/>
<path d="M110.8 123.7h1.9z"/>
<path d="M111 123.6l1.7 .1z"/>
<path d="M103.1 123.7h1.9z"/>
<path d="M103.3 123.6l1.7 .1z"/>
<path d="M95.3 123.7h1.9z"/>
<path d="M95.5 123.6l1.7 .1z"/>
<path d="M87.6 123.7h1.9z"/>
<path d="M87.8 123.6l1.7 .1z"/>
</g>
<g fill="none" stroke="#c0c0c0" stroke-width=".2">
<path d="M86.6 125.1h3.9M86.6 125.3h3.9M86.6 125.6h3.9M86.7 125.8h3.8M86.7 124.7h3.7M86.7 126h3.7M86.7 124.5h3.6M86.7 126.2h3.6M86.8 124.4h3.5M86.8 126.3h3.5M87 124.2h3.2M87 126.5h3.2"/>
<path d="M87 124.1h3M87 126.6h3M87.2 124h2.8M87.2 126.8h2.8M87.3 123.8h2.5M87.3 126.9h2.5M87.5 123.7h2.2M87.5 127h2.2M94.4 125.1h3.8M94.4 125.3h3.8M94.4 125.6h3.8M94.4 125.8h3.8"/>
<path d="M94.4 124.7h3.7M94.4 126h3.7M94.5 124.5h3.6M94.5 126.2h3.6M94.6 124.4h3.4M94.6 126.3h3.4M94.7 124.2h3.2M94.7 126.5h3.2M94.8 124.1h3M94.8 126.6h3M94.9 124h2.8M94.9 126.8h2.8"/>
<path d="M95 123.8h2.5M95 126.9h2.5M95.2 123.7h2.2M95.2 127h2.2M102.1 125.1h3.9M102.1 125.3h3.9M102.1 125.6h3.9M102.2 125.8h3.7M102.2 124.7h3.7M102.2 126h3.7M102.2 124.5h3.6M102.2 126.2h3.6"/>
<path d="M102.3 124.4h3.4M102.3 126.3h3.4M102.4 124.2h3.3M102.4 126.5h3.3M102.5 124.1h3M102.5 126.6h3M102.7 124h2.8M102.7 126.8h2.8M102.8 123.8h2.5M102.8 126.9h2.5M102.9 123.7h2.3M102.9 127h2.3"/>
<path d="M109.9 125.1h3.8M109.9 125.3h3.8M109.9 125.6h3.8M109.9 125.8h3.8M109.9 124.7h3.7M109.9 126h3.7M110 124.5h3.6M110 126.2h3.6M110.1 124.4h3.4M110.1 126.3h3.4M110.2 124.2h3.2M110.2 126.5h3.2"/>
<path d="M110.3 124.1h3M110.3 126.6h3M110.4 124h2.8M110.4 126.8h2.8M110.5 123.8h2.5M110.5 126.9h2.5M110.7 123.7h2.2M110.7 127h2.2M117.6 125.1h3.9M117.6 125.3h3.9M117.6 125.6h3.9M117.6 124.7h3.8"/>
<path d="M117.6 125.8h3.8M117.6 126h3.8M117.7 124.5h3.6M117.7 126.2h3.6M117.8 124.4h3.4M117.8 126.3h3.4M117.9 124.2h3.3M117.9 126.5h3.3M118 124.1h3M118 126.6h3M118.2 124h2.7M118.2 126.8h2.7"/>
<path d="M118.2 123.8h2.6M118.2 126.9h2.6M118.4 123.7h2.2M118.4 127h2.2M125.3 125.1h3.9M125.3 125.3h3.9M125.3 125.6h3.9M125.4 124.7h3.7M125.4 125.8h3.8M125.4 126h3.7M125.5 124.5h3.6M125.5 126.2h3.6"/>
<path d="M125.6 124.4h3.4M125.6 126.3h3.4M125.6 124.2h3.3M125.6 126.5h3.3M125.7 124.1h3.1M125.7 126.6h3.1M125.9 124h2.8M125.9 126.8h2.8M126 123.8h2.5M126 126.9h2.5M126.2 123.7h2.2M126.2 127h2.2"/>
</g>
<path d="M86.6 125.5h3.9M86.7 124.9h3.8M94.4 125.5h3.8M94.4 124.9h3.8M102.1 125.5h3.9M102.2 124.9h3.7M109.9 125.5h3.8M109.9 124.9h3.8M117.6 125.5h3.9M117.6 124.9h3.8M125.3 125.5h3.9M125.4 124.9h3.8" fill="none" stroke="#c0c0c0" stroke-width=".21"/>
<g fill="#c0c0c0">
<path d="M126.3 127l1.8 .1z"/>
<path d="M126.3 127h1.9z"/>
<path d="M118.5 127l1.8 .1z"/>
<path d="M118.5 127h2z"/>
<path d="M110.8 127l1.8 .1z"/>
<path d="M110.8 127h1.9z"/>
<path d="M103.1 127l1.8 .1z"/>
<path d="M103.1 127h1.9z"/>
<path d="M95.3 127l1.8 .1z"/>
<path d="M95.3 127h1.9z"/>
<path d="M87.6 127l1.8 .1z"/>
<path d="M87.6 127h1.9z"/>
<path d="M126.5 127.1l1.4 .1z"/>
<path d="M126.5 127.1h1.6z"/>
<path d="M118.7 127.1l1.4 .1z"/>
<path d="M118.7 127.1h1.6z"/>
<path d="M111 127.1l1.4 .1z"/>
<path d="M111 127.1h1.6z"/>
<path d="M103.3 127.1l1.3 .1z"/>
<path d="M103.3 127.1h1.6z"/>
<path d="M95.5 127.1l1.4 .1z"/>
<path d="M95.5 127.1h1.6z"/>
<path d="M87.8 127.1l1.4 .1z"/>
<path d="M87.8 127.1h1.6z"/>
<path d="M126.6 127.2l1.1 .1z"/>
<path d="M126.6 127.2h1.3z"/>
<path d="M118.9 127.2l1.1 .1z"/>
<path d="M118.9 127.2h1.2z"/>
<path d="M111.1 127.2l1.1 .1z"/>
<path d="M111.1 127.2h1.3z"/>
<path d="M103.4 127.2l1.1 .1z"/>
<path d="M103.4 127.2h1.2z"/>
<path d="M95.7 127.2l1 .1z"/>
<path d="M95.7 127.2h1.2z"/>
<path d="M87.9 127.2l1.1 .1z"/>
<path d="M87.9 127.2h1.3z"/>
<path d="M88.3 127.3h.5z"/>
<path d="M96 127.3h.5z"/>
<path d="M103.8 127.3h.5z"/>
<path d="M111.5 127.3h.5z"/>
<path d="M119.3 127.3h.4z"/>
<path d="M127 127.3h.5z"/>
<path d="M126.8 127.3h.7z"/>
<path d="M126.8 127.3h.9z"/>
<path d="M119.1 127.3h.6z"/>
<path d="M119.1 127.3h.9z"/>
<path d="M111.4 127.3h.6z"/>
<path d="M111.4 127.3h.8z"/>
<path d="M103.6 127.3h.7z"/>
<path d="M103.6 127.3h.9z"/>
<path d="M95.9 127.3h.6z"/>
<path d="M95.9 127.3h.8z"/>
<path d="M88.1 127.3h.7z"/>
<path d="M88.1 127.3h.9z"/>
<path d="M88.3 131.2h.5z"/>
<path d="M96 131.2h.5z"/>
<path d="M103.8 131.2h.5z"/>
<path d="M111.5 131.2h.5z"/>
<path d="M119.3 131.2h.4z"/>
<path d="M127 131.2h.5z"/>
<path d="M126.8 131.2h.9z"/>
<path d="M127 131.2h.7z"/>
<path d="M119.1 131.2h.9z"/>
<path d="M119.3 131.2h.7z"/>
<path d="M111.4 131.2h.8z"/>
<path d="M111.5 131.2h.7z"/>
<path d="M103.6 131.2h.9z"/>
<path d="M103.8 131.2h.7z"/>
<path d="M95.9 131.2h.8z"/>
<path d="M96 131.2h.7z"/>
<path d="M88.1 131.2h.9z"/>
<path d="M88.3 131.2h.7z"/>
<path d="M126.6 131.3h1.3z"/>
<path d="M126.8 131.2l1.1 .1z"/>
<path d="M118.9 131.3h1.2z"/>
<path d="M119.1 131.2l1 .1z"/>
<path d="M111.1 131.3h1.3z"/>
<path d="M111.4 131.2l1 .1z"/>
<path d="M103.4 131.3h1.2z"/>
<path d="M103.6 131.2l1 .1z"/>
<path d="M95.7 131.3h1.2z"/>
<path d="M95.9 131.2l1 .1z"/>
<path d="M87.9 131.3h1.3z"/>
<path d="M88.1 131.2l1.1 .1z"/>
<path d="M126.5 131.4h1.6z"/>
<path d="M126.6 131.3l1.5 .1z"/>
<path d="M118.7 131.4h1.6z"/>
<path d="M118.9 131.3l1.4 .1z"/>
<path d="M111 131.4h1.6z"/>
<path d="M111.1 131.3l1.5 .1z"/>
<path d="M103.3 131.4h1.6z"/>
<path d="M103.4 131.3l1.5 .1z"/>
<path d="M95.5 131.4h1.6z"/>
<path d="M95.7 131.3l1.4 .1z"/>
<path d="M87.8 131.4h1.6z"/>
<path d="M87.9 131.3l1.5 .1z"/>
<path d="M126.3 131.4h1.9z"/>
<path d="M126.5 131.4h1.7z"/>
<path d="M118.5 131.4h2z"/>
<path d="M118.7 131.4h1.8z"/>
<path d="M110.8 131.4h1.9z"/>
<path d="M111 131.4h1.7z"/>
<path d="M103.1 131.4h1.9z"/>
<path d="M103.3 131.4h1.7z"/>
<path d="M95.3 131.4h1.9z"/>
<path d="M95.5 131.4h1.7z"/>
<path d="M87.6 131.4h1.9z"/>
<path d="M87.8 131.4h1.7z"/>
</g>
<g fill="none" stroke="#c0c0c0" stroke-width=".2">
<path d="M86.6 132.8h3.9M86.6 133h3.9M86.6 133.4h3.9M86.7 133.6h3.8M86.7 132.5h3.7M86.7 133.7h3.7M86.7 132.3h3.6M86.7 133.9h3.6M86.8 132.1h3.5M86.8 134.1h3.5M87 132h3.2M87 134.2h3.2"/>
<path d="M87 131.8h3M87 134.4h3M87.2 131.7h2.8M87.2 134.5h2.8M87.3 131.6h2.5M87.3 134.6h2.5M87.5 131.5h2.2M87.5 134.7h2.2M94.4 132.8h3.8M94.4 133h3.8M94.4 133.4h3.8M94.4 133.6h3.8"/>
<path d="M94.4 132.5h3.7M94.4 133.7h3.7M94.5 132.3h3.6M94.5 133.9h3.6M94.6 132.1h3.4M94.6 134.1h3.4M94.7 132h3.2M94.7 134.2h3.2M94.8 131.8h3M94.8 134.4h3M94.9 131.7h2.8M94.9 134.5h2.8"/>
<path d="M95 131.6h2.5M95 134.6h2.5M95.2 131.5h2.2M95.2 134.7h2.2M102.1 132.8h3.9M102.1 133h3.9M102.1 133.4h3.9M102.2 133.6h3.7M102.2 132.5h3.7M102.2 133.7h3.7M102.2 132.3h3.6M102.2 133.9h3.6"/>
<path d="M102.3 132.1h3.4M102.3 134.1h3.4M102.4 132h3.3M102.4 134.2h3.3M102.5 131.8h3M102.5 134.4h3M102.7 131.7h2.8M102.7 134.5h2.8M102.8 131.6h2.5M102.8 134.6h2.5M102.9 131.5h2.3M102.9 134.7h2.3"/>
<path d="M109.9 132.8h3.8M109.9 133h3.8M109.9 133.4h3.8M109.9 133.6h3.8M109.9 132.5h3.7M109.9 133.7h3.7M110 132.3h3.6M110 133.9h3.6M110.1 132.1h3.4M110.1 134.1h3.4M110.2 132h3.2M110.2 134.2h3.2"/>
<path d="M110.3 131.8h3M110.3 134.4h3M110.4 131.7h2.8M110.4 134.5h2.8M110.5 131.6h2.5M110.5 134.6h2.5M110.7 131.5h2.2M110.7 134.7h2.2M117.6 132.8h3.9M117.6 133h3.9M117.6 133.4h3.9M117.6 132.5h3.8"/>
<path d="M117.6 133.6h3.8M117.6 133.7h3.8M117.7 132.3h3.6M117.7 133.9h3.6M117.8 132.1h3.4M117.8 134.1h3.4M117.9 132h3.3M117.9 134.2h3.3M118 131.8h3M118 134.4h3M118.2 131.7h2.7M118.2 134.5h2.7"/>
<path d="M118.2 131.6h2.6M118.2 134.6h2.6M118.4 131.5h2.2M118.4 134.7h2.2M125.3 132.8h3.9M125.3 133h3.9M125.3 133.4h3.9M125.4 132.5h3.7M125.4 133.6h3.8M125.4 133.7h3.7M125.5 132.3h3.6M125.5 133.9h3.6"/>
<path d="M125.6 132.1h3.4M125.6 134.1h3.4M125.6 132h3.3M125.6 134.2h3.3M125.7 131.8h3.1M125.7 134.4h3.1M125.9 131.7h2.8M125.9 134.5h2.8M126 131.6h2.5M126 134.6h2.5M126.2 131.5h2.2M126.2 134.7h2.2"/>
</g>
<path d="M86.6 133.2h3.9M86.7 132.7h3.8M94.4 133.2h3.8M94.4 132.7h3.8M102.1 133.2h3.9M102.2 132.7h3.7M109.9 133.2h3.8M109.9 132.7h3.8M117.6 133.2h3.9M117.6 132.7h3.8M125.3 133.2h3.9M125.4 132.7h3.8" fill="none" stroke="#c0c0c0" stroke-width=".21"/>
<g fill="#c0c0c0">
<path d="M126.3 134.8l1.8 .1z"/>
<path d="M126.3 134.8h1.9z"/>
<path d="M118.5 134.8l1.8 .1z"/>
<path d="M118.5 134.8h2z"/>
<path d="M110.8 134.8l1.8 .1z"/>
<path d="M110.8 134.8h1.9z"/>
<path d="M103.1 134.8l1.8 .1z"/>
<path d="M103.1 134.8h1.9z"/>
<path d="M95.3 134.8l1.8 .1z"/>
<path d="M95.3 134.8h1.9z"/>
<path d="M87.6 134.8l1.8 .1z"/>
<path d="M87.6 134.8h1.9z"/>
<path d="M126.5 134.9h1.4z"/>
<path d="M126.5 134.9h1.6z"/>
<path d="M118.7 134.9h1.4z"/>
<path d="M118.7 134.9h1.6z"/>
<path d="M111 134.9h1.4z"/>
<path d="M111 134.9h1.6z"/>
<path d="M103.3 134.9h1.3z"/>
<path d="M103.3 134.9h1.6z"/>
<path d="M95.5 134.9h1.4z"/>
<path d="M95.5 134.9h1.6z"/>
<path d="M87.8 134.9h1.4z"/>
<path d="M87.8 134.9h1.6z"/>
<path d="M126.6 134.9l1.1 .1z"/>
<path d="M126.6 134.9h1.3z"/>
<path d="M118.9 134.9l1.1 .1z"/>
<path d="M118.9 134.9h1.2z"/>
<path d="M111.1 134.9l1.1 .1z"/>
<path d="M111.1 134.9h1.3z"/>
<path d="M103.4 134.9l1.1 .1z"/>
<path d="M103.4 134.9h1.2z"/>
<path d="M95.7 134.9l1 .1z"/>
<path d="M95.7 134.9h1.2z"/>
<path d="M87.9 134.9l1.1 .1z"/>
<path d="M87.9 134.9h1.3z"/>
<path d="M88.3 135h.5z"/>
<path d="M96 135h.5z"/>
<path d="M103.8 135h.5z"/>
<path d="M111.5 135h.5z"/>
<path d="M119.3 135h.4z"/>
<path d="M127 135h.5z"/>
<path d="M126.8 135h.7z"/>
<path d="M126.8 135h.9z"/>
<path d="M119.1 135h.6z"/>
<path d="M119.1 135h.9z"/>
<path d="M111.4 135h.6z"/>
<path d="M111.4 135h.8z"/>
<path d="M103.6 135h.7z"/>
<path d="M103.6 135h.9z"/>
<path d="M95.9 135h.6z"/>
<path d="M95.9 135h.8z"/>
<path d="M88.1 135h.7z"/>
<path d="M88.1 135h.9z"/>
</g>
<g fill="none" stroke="#000" stroke-width=".25">
<path d="M79.8 85.7h56.2v56.1h-56.2zM128.9 94.4h11.5M142 94.4h1.6M145.2 94.4h11.4M155.1 97.5v14M128.9 115.7h16.6M128.9 111.8h16.6M143.9 118.8v3.2M147.1 105.5h-3.2v3.1M152.1 111.5h5.8v4.4h-5.8zM155.1 115.9v14M77.2 138.6l-6.1 6.1h-2.7"/>
<path d="M88.6 134.7v11.5M104.1 134.7v6.7M111.8 134.7v6.7M127.3 134.7v11.5M128.9 133.1h11.5M131.5 135.9l10.8 7.2h3.2M142 133.1h1.6M145.2 133.1h11.4M88.6 147.8v1.6M88.6 151v11.4M97.7 151.3h3.2M104.1 143v1.6"/>
<path d="M104.1 146.2v6.7M105.2 158.7h5.4v4.4h-5.4zM106 149.2h3.8v4.3h-3.8zM111.8 143v1.6M111.8 146.2v6.7M115 151.3h3.2M127.3 147.8v1.6M127.3 151v11.4M91.7 160.9h13.5M110.6 160.9h13.5"/>
<circle cx="70.1" cy="93.9" r="1.98"/>
<circle cx="88.6" cy="94.4" r="1.91"/>
<circle cx="96.3" cy="94.4" r="1.91"/>
<circle cx="104.1" cy="94.4" r="1.91"/>
<circle cx="111.8" cy="94.4" r="1.91"/>
<circle cx="119.5" cy="94.4" r="1.91"/>
<circle cx="127.2" cy="94.4" r="1.91"/>
<circle cx="88.6" cy="117.6" r="1.91"/>
<circle cx="88.6" cy="102.1" r="1.91"/>
<circle cx="88.6" cy="109.9" r="1.91"/>
<circle cx="96.3" cy="117.6" r="1.91"/>
<circle cx="96.3" cy="109.9" r="1.91"/>
<circle cx="96.3" cy="102.1" r="1.91"/>
<circle cx="104.1" cy="117.6" r="1.91"/>
<circle cx="104.1" cy="109.9" r="1.91"/>
<circle cx="104.1" cy="102.1" r="1.91"/>
<circle cx="111.8" cy="117.6" r="1.91"/>
<circle cx="111.8" cy="102.1" r="1.91"/>
<circle cx="111.8" cy="109.9" r="1.91"/>
<circle cx="119.5" cy="117.6" r="1.91"/>
<circle cx="119.5" cy="102.1" r="1.91"/>
<circle cx="119.5" cy="109.9" r="1.91"/>
<circle cx="127.2" cy="117.6" r="1.91"/>
<circle cx="127.2" cy="109.9" r="1.91"/>
<circle cx="88.6" cy="125.3" r="1.91"/>
<circle cx="88.6" cy="133.1" r="1.91"/>
<circle cx="96.3" cy="125.3" r="1.91"/>
<circle cx="96.3" cy="133.1" r="1.91"/>
<circle cx="104.1" cy="125.3" r="1.91"/>
<circle cx="104.1" cy="133.1" r="1.91"/>
<circle cx="111.8" cy="133.1" r="1.91"/>
<circle cx="111.8" cy="125.3" r="1.91"/>
<circle cx="119.5" cy="125.3" r="1.91"/>
<circle cx="119.5" cy="133.1" r="1.91"/>
<circle cx="127.2" cy="133.1" r="1.91"/>
<circle cx="127.2" cy="125.3" r="1.91"/>
</g>
<g fill="none" stroke="#000" stroke-width=".34">
<path d="M56.4 190.8h103M56.4 186.9h103v27.2h-103zM56.4 194.7h103M56.4 198.5h103M102.7 194.7v19.4M111.8 186.9v27.2M127.7 190.8v3.9M143.6 190.8v3.9M56.4 206.3h103M56.4 210.2h103M56.4 202.4h103M127.7 206.3v7.8"/>
<path d="M143.6 206.3v7.8"/>
</g>
<g fill="none" stroke="#000" stroke-width=".2">
<path d="M26.1 50.8h163.6M26.2 50.8v9.7M189.7 50.8v9.7M26.1 60.4h163.6M68.1 93.6h4M68.1 93.9h4M68.1 94.3h4M68.2 93.2h3.9M68.2 93h3.8M68.2 94.7h3.8M68.3 92.8h3.6M68.3 94.9h3.6"/>
<path d="M68.4 92.7h3.4M68.4 95h3.4M68.5 92.5h3.2M68.5 95.2h3.2M68.7 92.4h2.9M68.7 95.3h2.9M68.8 92.3h2.6M68.8 95.4h2.6M69 92.1h2.3M69 95.5h2.3M69.1 92h2M69.1 95.7h2"/>
</g>
<g fill="#000">
<path d="M69.1 95.6l1.9 .1h-1.7zM69.3 92l1.8 .1zM69.3 95.7l1.4 .1zM69.3 95.7h1.7zM69.3 92h1.7zM69.5 91.9l1.5 .1zM69.5 95.8h1.1zM69.5 95.8h1.2zM69.5 91.9h1.2zM69.7 91.9h1zM69.7 95.8h.7zM69.7 95.8h.9z"/>
<path d="M69.7 91.9h.9zM69.8 91.8l.8 .1zM69.8 95.8h.6zM69.8 91.8h.6zM79.5 85.3l.7 56.1-.7 .8zM79.5 85.3l.7 .7v55.4zM80.2 86l56.2-.7-.8 .7zM79.5 85.3h56.9l-56.2 .7zM155.1 94.4l.5 3.1h-1.1zM143.9 115.7l.6 3.1h-1.1zM143.4 108.6h1.1l-.6 3.2zM76.8 138.3l2.7-1.9-1.9 2.6z"/>
<path d="M128.9 134.2l2.9 1.3-.6 .9zM154.5 129.9h1.1l-.5 3.2zM79.5 142.2l56.1-.8 .8 .8zM79.5 142.2l.7-.8h55.4zM100.9 150.8l3.2 .5-3.2 .5zM111.8 151.3l3.2-.5v1zM135.6 86l.8 56.2-.8-.8zM135.6 86l.8-.7v56.9zM88.6 160.9l3.1-.6v1.1zM124.1 160.3l3.2 .6-3.2 .5z"/>
</g>
<path d="M68.1 93.4h4M68.1 93.7h4M68.1 94.1h4M68.2 94.5h3.9" fill="none" stroke="#000" stroke-width=".21"/>
<g font-size="3.9">
<text x="26.3" y="43.5">35-Ball Wafer Level Chip Scale Package (GFB) - 2.78x2.578x0.443 mm Body [WCLSP]</text>
<text x="26.3" y="48">Atmel Global Package Code GJS</text>
<text x="76.5" y="182.8">RECOMMENDED LAND PATTERN</text>
</g>
<g font-size="3.6">
<text x="87.6" y="82.6">1</text>
<text x="95.3" y="82.6">2</text>
<text x="103.1" y="82.6">3</text>
<text x="110.8" y="82.6">4</text>
<text x="118.6" y="82.6">5</text>
<text x="126.3" y="82.6">6</text>
<text x="74.2" y="95.6">A</text>
<text x="74.2" y="103.4">B</text>
<text x="74" y="111.1">C</text>
<text x="74" y="118.9">D</text>
<text x="74.2" y="126.6">E</text>
<text x="74.4" y="134.4">F</text>
</g>
<g font-size="3.2">
<text x="28.4" y="54.6">Note:</text>
<text x="41.1" y="54.6">For the most current package drawings, please see the Microchip Packaging Specification located at</text>
<text x="41.1" y="58.3">http://www.microchip.com/packaging</text>
<text x="148.7" y="106.6">G</text>
<text x="153" y="114.9">C2</text>
<text x="45.8" y="145.9">SILK SCREEN</text>
<text x="147.2" y="144.2">ØX</text>
<text x="106.8" y="152.5">E</text>
<text x="106.1" y="162">C1</text>
</g>
<text font-size="3" x="26.6" y="261.3">© 2021 Microchip Technology Inc.</text>
<g font-size="2.9">
<text x="104.3" y="189.9">Units</text>
<text x="126" y="189.9">MILLIMETERS</text>
<text x="57.3" y="197.7">Contact Pitch</text>
<text x="89" y="193.8">Dimension Limits</text>
<text x="106.3" y="197.7">E</text>
<text x="117.1" y="193.8">MIN</text>
<text x="129.5" y="197.7">0.40 BSC</text>
<text x="132.2" y="193.8">NOM</text>
<text x="148.4" y="193.8">MAX</text>
<text x="57.3" y="201.5">Contact Pad Spacing</text>
<text x="105.4" y="201.5">C1</text>
<text x="129.5" y="201.5">2.00 BSC</text>
<text x="57.3" y="209.3">Contact Pad Width</text>
<text x="57.3" y="205.4">Contact Pad Spacing</text>
<text x="105.4" y="205.4">C2</text>
<text x="106.3" y="209.3">X</text>
<text x="129.5" y="205.4">2.00 BSC</text>
<text x="148.7" y="209.3">0.20</text>
<text x="57.3" y="213.2">Contact Pad to Contact Pad (X35)</text>
<text x="106.1" y="213.2">G</text>
<text x="116.9" y="213.2">0.20</text>
<text x="34" y="232.9">Notes:</text>
<text x="34" y="237.5">1. Dimensioning and tolerancing per ASME Y14.5M</text>
<text x="43.6" y="241.5">BSC: Basic Dimension. Theoretically exact value shown without tolerances.</text>
<text x="123.5" y="251.6">Microchip Technology Drawing C04-23492 Rev A</text>
</g>
</svg>
